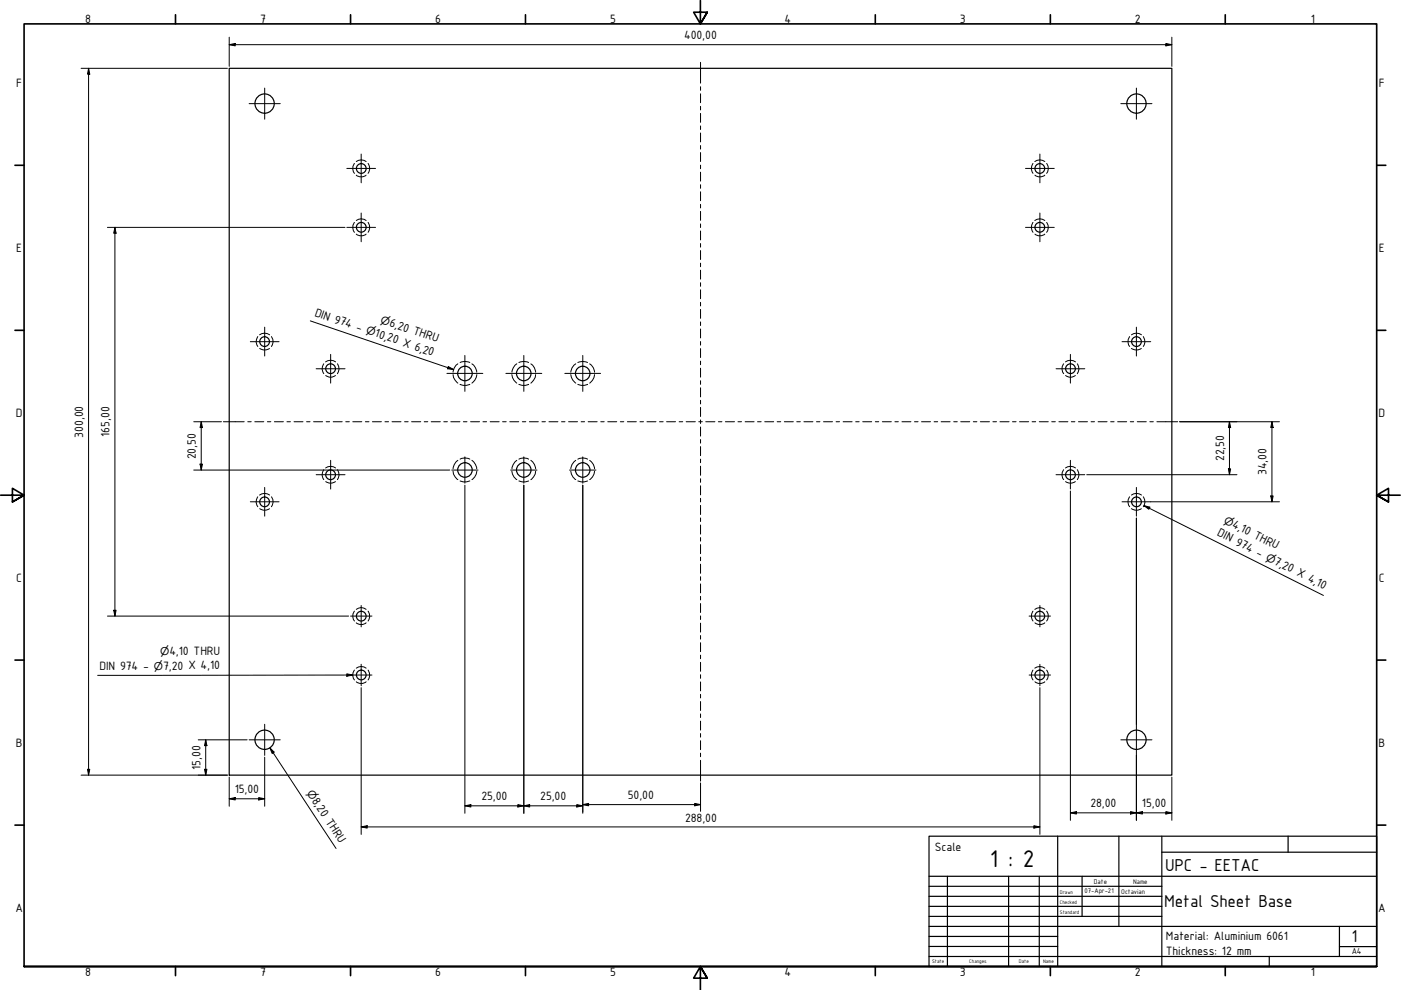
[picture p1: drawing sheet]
<svg xmlns="http://www.w3.org/2000/svg" width="297mm" height="210mm" viewBox="0 0 297 210" stroke-linecap="round" stroke-linejoin="round" font-family="sans-serif">
<g fill="none" stroke="#000" stroke-width=".21">
<path d="M17.2 14.5h31M18.8 14.5l.2 1.2h-.4zM18.8 14.5v149.8M48.6 9.5l1.3-.3v.5zM48.6 9.5h199.9M48.6 7.9v6.2M56.1 18.7v6.6M148.5 13.2v4.4M148.5 18.4v.8M148.5 19.9v1.9M240.9 18.7v6.6M247.2 9.2l1.3 .3-1.3 .2z"/>
<path d="M248.5 7.9v6.2M52.8 22h6.6M73.5 35.7h6.1M75.2 34.7a1.64 1.64 0 0 0 0 2.1M75.5 34.3a1.74 1.74 0 0 1 2.1 0M75.5 37.1a1.65 1.65 0 0 0 2.1 0M76.6 32.7v6.1M78 34.7a1.77 1.77 0 0 1 0 2.1M148.5 22.5v.8M148.5 24v1.9M148.5 26.7v.8M148.5 28.2v1.9"/>
<path d="M148.5 30.9v.7M148.5 32.3v2M148.5 35v.8M148.5 36.5v1.9M148.5 39.2v.7M217.4 35.7h6.1M219 34.7a1.77 1.77 0 0 0 0 2.1M219.4 34.3a1.79 1.79 0 0 1 2.1 0M219.4 37.1a1.63 1.63 0 0 0 2.1 0M220.5 32.7v6.1M221.9 34.7a1.64 1.64 0 0 1 0 2.1M237.6 22h6.6"/>
<path d="M22.8 48.2h50.4M24.4 48.2l.2 1.2h-.5zM24.4 48.2v82.4M73.5 48.2h6.1M75.2 47.2a1.64 1.64 0 0 0 0 2.1M75.5 46.7a1.75 1.75 0 0 1 2.1 0M75.5 49.6a1.65 1.65 0 0 0 2.1 0M76.6 45.2v6.1M78 47.2a1.77 1.77 0 0 1 0 2.1M148.5 40.7v1.9M148.5 43.3v.8M148.5 44.8v1.9"/>
<path d="M148.5 47.5v.7M148.5 49v1.9M148.5 51.6v.8M148.5 53.1v1.9M148.5 55.8v.8M148.5 57.3v1.9M148.5 59.9v.8M217.4 48.2h6.1M219 47.2a1.77 1.77 0 0 0 0 2.1M219.4 46.7a1.79 1.79 0 0 1 2.1 0M219.4 49.6a1.63 1.63 0 0 0 2.1 0M220.5 45.2v6.1"/>
<path d="M221.9 47.2a1.64 1.64 0 0 1 0 2.1M53.1 72.4h6.1M54.7 71.4a1.81 1.81 0 0 0 0 2.1M55 71a1.79 1.79 0 0 1 2.2 0M55.1 73.9a1.72 1.72 0 0 0 2 0M56.1 69.4v6.1M57.5 71.4a1.67 1.67 0 0 1 0 2.1M65.8 68l30.4 10.3M67 78.2h6.2M68.6 77.1a1.77 1.77 0 0 0 0 2.1M69 76.7a1.79 1.79 0 0 1 2.2 0M69.1 79.6a1.6 1.6 0 0 0 2 0"/>
<path d="M70.1 75.1v6.1M71.5 77.1a1.77 1.77 0 0 1 0 2.1M94.8 79.2h7.6M95 77.7l1.2 .6-1.3-.1zM96.1 79.4a2.63 2.63 0 0 0 1 1.8M97.1 77.1a2.31 2.31 0 0 0-1 1.8M97.5 76.9a2.5 2.5 0 0 1 2.1 0M98.6 75.4v7.6M100.1 77.1a2.32 2.32 0 0 1 1 1.8M101.1 79.4a2.49 2.49 0 0 1-1 1.8M107.3 79.2h7.6M108.5 79.4a2.49 2.49 0 0 0 1.1 1.8"/>
<path d="M109.6 77.1a2.32 2.32 0 0 0-1 1.8M110 76.9a2.5 2.5 0 0 1 2.1 0M111.1 75.4v7.6M112.6 77.1a2.32 2.32 0 0 1 1 1.8M113.6 79.4a2.63 2.63 0 0 1-1 1.8M119.8 79.2h7.5M121 79.4a2.49 2.49 0 0 0 1.1 1.8M122.1 77.1a2.24 2.24 0 0 0-1.1 1.8M122.5 76.9a2.5 2.5 0 0 1 2.1 0M123.6 75.4v7.6M125 77.1a2.24 2.24 0 0 1 1.1 1.8M126.1 79.4a2.49 2.49 0 0 1-1.1 1.8"/>
<path d="M148.5 61.4v1.9M148.5 64.1v.8M148.5 65.6v1.9M148.5 68.3v.7M148.5 69.7v2M148.5 72.4v.8M148.5 73.9v1.9M148.5 76.6v.7M148.5 78.1v1.9M223.9 78.2h6.1M225.5 77.1a1.64 1.64 0 0 0 0 2.1M225.9 76.7a1.79 1.79 0 0 1 2.1 0"/>
<path d="M225.9 79.6a1.6 1.6 0 0 0 2.1 0M226.9 75.1v6.1M228.4 77.1a1.77 1.77 0 0 1 0 2.1M237.9 72.4h6.1M239.5 71.4a1.67 1.67 0 0 0 0 2.1M239.9 71a1.79 1.79 0 0 1 2.1 0M239.9 73.9a1.78 1.78 0 0 0 2.1 0M240.9 69.4v6.1M242.4 71.4a1.81 1.81 0 0 1 0 2.1M41.1 89.4h5.8M41.1 99.7h28.9M42.4 98.4h.5l-.2 1.3z"/>
<path d="M42.7 89.4l.2 1.3h-.5zM42.7 89.4v10.3M47.4 89.4h4.4M52.5 89.4h.8M54 89.4h1.9M56.7 89.4h.7M58.2 89.4h1.9M60.8 89.4h.8M62.3 89.4h1.9M65 89.4h.7M66.5 89.4h1.9M68.6 99.6a1.77 1.77 0 0 0 0 2.1"/>
<path d="M69 99.2a1.79 1.79 0 0 1 2.2 0M69.2 89.4h.7M70.1 97.6v6.1M70.1 99.7h25.3M70.6 89.4h1.9M71.5 99.6a1.77 1.77 0 0 1 0 2.1M73.3 89.4h.8M74.8 89.4h1.9M77.5 89.4h.7M79 89.4h1.9M81.6 89.4h.8M83.1 89.4h1.9"/>
<path d="M85.8 89.4h.7M87.3 89.4h1.9M89.9 89.4h.8M91.4 89.4h2M94.1 89.4h.8M95.6 89.4h1.9M95.8 99.7h5.6M96.1 99.9a2.44 2.44 0 0 0 1 1.8M97.1 97.6a2.45 2.45 0 0 0-1 1.8M97.5 81.5a2.24 2.24 0 0 0 2.1 0M97.5 97.3a2.22 2.22 0 0 1 2.1 0M98.2 89.4h.8"/>
<path d="M98.6 96.9v5.6M99.8 89.4h1.9M100.1 97.6a2.45 2.45 0 0 1 1 1.8M101.1 99.9a2.33 2.33 0 0 1-1 1.8M102.4 89.4h.8M103.9 89.4h1.9M106.6 89.4h.7M108.1 89.4h1.9M108.3 99.7h5.6M108.5 99.9a2.33 2.33 0 0 0 1.1 1.8M109.6 97.6a2.45 2.45 0 0 0-1 1.8M110 81.5a2.28 2.28 0 0 0 2.1 0"/>
<path d="M110 97.3a2.22 2.22 0 0 1 2.1 0M110.7 89.4h.8M111.1 96.9v5.6M112.2 89.4h1.9M112.6 97.6a2.45 2.45 0 0 1 1 1.8M113.6 99.9a2.44 2.44 0 0 1-1 1.8M114.9 89.4h.7M116.4 89.4h1.9M119.1 89.4h.7M120.5 89.4h1.9M120.7 99.7h5.7M121 99.9a2.33 2.33 0 0 0 1.1 1.8"/>
<path d="M122.1 97.6a2.37 2.37 0 0 0-1.1 1.8M122.5 97.3a2.22 2.22 0 0 1 2.1 0M122.5 81.5a2.28 2.28 0 0 0 2.1 0M123.2 89.4h.7M123.6 96.9v5.6M124.7 89.4h1.9M125 97.6a2.37 2.37 0 0 1 1.1 1.8M126.1 99.9a2.33 2.33 0 0 1-1.1 1.8M127.4 89.4h.7M128.9 89.4h1.9M131.5 89.4h.8M133 89.4h1.9"/>
<path d="M135.7 89.4h.7M137.2 89.4h1.9M139.8 89.4h.8M141.3 89.4h1.9M144 89.4h.8M145.5 89.4h1.9M148.1 89.4h.8M148.5 80.7v.8M148.5 82.2v2M148.5 84.9v.7M148.5 86.4v1.9M148.5 89v.8"/>
<path d="M148.5 90.5v2M148.5 93.2v.8M148.5 94.7v1.9M148.5 97.3v.8M148.5 98.8v2M149.6 89.4h2M152.3 89.4h.8M153.8 89.4h1.9M156.5 89.4h.7M158 89.4h1.9M160.6 89.4h.8M162.1 89.4h1.9"/>
<path d="M164.8 89.4h.7M166.3 89.4h1.9M168.9 89.4h.8M170.4 89.4h2M173.1 89.4h.7M174.6 89.4h1.9M177.3 89.4h.7M178.8 89.4h1.9M181.4 89.4h.8M182.9 89.4h1.9M185.6 89.4h.7M187.1 89.4h1.9"/>
<path d="M189.7 89.4h.8M191.2 89.4h1.9M193.9 89.4h.8M195.4 89.4h1.9M198 89.4h.8M199.5 89.4h1.9M202.2 89.4h.8M203.7 89.4h1.9M206.4 89.4h.7M207.8 89.4h2M210.5 89.4h.8M212 89.4h1.9"/>
<path d="M214.7 89.4h.7M216.2 89.4h1.9M218.8 89.4h.8M220.3 89.4h2M223 89.4h.7M224.5 89.4h1.9M225.5 99.6a1.64 1.64 0 0 0 0 2.1M225.9 99.2a1.79 1.79 0 0 1 2.1 0M226.9 97.6v6.1M227.1 89.4h.8M228.4 99.6a1.77 1.77 0 0 1 0 2.1M228.7 89.4h1.9"/>
<path d="M231.3 89.4h.8M232.8 89.4h1.9M235.5 89.4h.7M237 89.4h1.9M239.6 89.4h.8M241.1 89.4h1.9M243.8 89.4h.7M245.3 89.4h4.4M250.1 89.4h21.2M260.4 99.4h.5l-.2 1.2zM260.7 89.4l.2 1.3h-.5zM260.7 89.4v11.2"/>
<path d="M269.7 89.4l.2 1.3h-.5zM269.7 89.4v17M53.1 106.4h6.1M54.7 105.3a1.77 1.77 0 0 0 0 2.1M55 105a1.79 1.79 0 0 1 2.2 0M55.1 107.8a1.72 1.72 0 0 0 2 0M56.1 103.3v6.1M57.5 105.3a1.64 1.64 0 0 1 0 2.1M67 100.6h6.2M69.1 102.1a1.72 1.72 0 0 0 2 0M97.5 102a2.62 2.62 0 0 0 2.1 0M98.6 102.9v69.5"/>
<path d="M110 102a2.62 2.62 0 0 0 2.1 0M111.1 102.9v69.5M122.5 102a2.62 2.62 0 0 0 2.1 0M123.6 102.9v69.5M148.5 101.5v.8M148.5 103v1.9M148.5 105.7v.7M148.5 107.2v1.9M148.5 109.8v.8M148.5 111.3v1.9M148.5 114v.7M148.5 115.5v1.9"/>
<path d="M148.5 118.1v.8M148.5 119.6v2M223.9 100.6h6.1M225.9 102.1a1.72 1.72 0 0 0 2.1 0M226.9 104.1v69.8M230.4 100.6h31.9M237.9 106.4h33.4M239.5 105.3a1.64 1.64 0 0 0 0 2.1M239.9 105a1.79 1.79 0 0 1 2.1 0M239.9 107.8a1.78 1.78 0 0 0 2.1 0M240.9 103.3v6.1M240.9 109.8v64.1"/>
<path d="M242.4 105.3a1.77 1.77 0 0 1 0 2.1M242.6 107.2l1.2 .3-.2 .5zM242.6 107.2l38 19M269.4 105.2h.5l-.2 1.2zM22.8 130.6h51.1M24.1 129.4h.5l-.2 1.2zM74.3 130.6h4.6M75.2 129.6a1.64 1.64 0 0 0 0 2.1M75.5 129.2a1.63 1.63 0 0 1 2.1 0M75.5 132.1a1.65 1.65 0 0 0 2.1 0M76.6 128.4v4.5M78 129.6a1.77 1.77 0 0 1 0 2.1"/>
<path d="M148.5 122.3v.7M148.5 123.8v1.9M148.5 126.4v.8M148.5 128v1.9M148.5 130.6v.8M148.5 132.1v1.9M148.5 134.8v.7M148.5 136.3v1.9M148.5 138.9v.8M218.2 130.6h4.5M219 129.6a1.77 1.77 0 0 0 0 2.1M219.4 129.2a1.67 1.67 0 0 1 2.1 0"/>
<path d="M219.4 132.1a1.63 1.63 0 0 0 2.1 0M220.5 128.4v4.5M221.9 129.6a1.64 1.64 0 0 1 0 2.1M42 156.9h10.4M43.6 156.9l.3 1.2h-.5zM43.6 156.9v7.4M52.8 156.9h6.6M56.1 153.6v6.6M57.2 158.6l.9 .9-.4 .2zM57.2 158.6l14 21.3M73.5 142.9l1.3 .2-1.3 .3zM75.2 142.1a1.64 1.64 0 0 0 0 2.1"/>
<path d="M75.5 141.7a1.74 1.74 0 0 1 2.1 0M75.5 144.6a1.65 1.65 0 0 0 2.1 0M76.6 140.8v4.6M76.6 145.8v31.1M78 142.1a1.77 1.77 0 0 1 0 2.1M78.9 143.1l-58.2 .1M148.5 140.4v1.9M148.5 143.1v.7M148.5 144.6v1.9M148.5 147.2v.8M148.5 148.7v1.9M148.5 151.4v.7"/>
<path d="M148.5 152.9v1.9M148.5 155.5v.8M148.5 157.1v1.9M148.5 159.7v.7M218.2 143.1h4.5M219 142.1a1.77 1.77 0 0 0 0 2.1M219.4 141.7a1.79 1.79 0 0 1 2.1 0M219.4 144.6a1.63 1.63 0 0 0 2.1 0M220.5 140.8v4.6M220.5 145.8v31.1M221.9 142.1a1.64 1.64 0 0 1 0 2.1M237.6 156.9h6.6"/>
<path d="M17.2 164.3h31M18.6 163.1h.4l-.2 1.2zM43.4 163.1h.5l-.3 1.2zM48.6 169.4l1.3-.3v.5zM48.6 164.8v6.1M48.6 169.4h7.5M54.8 169.1l1.3 .3-1.3 .2zM56.1 160.5v10.4M76.6 175.3l1.2-.2v.5zM76.6 175.3h143.9M98.6 170.9l1.2-.3v.5zM98.6 170.9h25"/>
<path d="M109.8 170.6l1.3 .3-1.3 .2zM111.1 170.9l1.2-.3v.5zM122.3 170.6l1.3 .3-1.3 .2zM123.6 170.6l1.2-.3v.6zM123.6 170.6h24.9M147.3 170.3l1.2 .3-1.2 .3zM148.5 161.2v4.4M148.5 166v6M219.2 175.1l1.3 .2-1.3 .3zM226.9 172.3l1.3-.2v.5zM226.9 172.3h21.6M239.7 172.1l1.2 .2-1.2 .3z"/>
<path d="M240.9 172.3l1.3-.2v.5zM247.2 172.1l1.3 .2-1.3 .3zM248.5 164.8v9.1"/>
</g>
<g fill="none" stroke="#000" stroke-width=".25">
<path d="M48.6 14.5h199.9v149.8h-199.9zM197 177.3h94.9v27.6h-94.9zM224.3 177.3v27.6M237.2 177.3v19.1M246.3 177.3v27.6M273.1 177.3v3.4M197 187.9h49.3M197 190h49.3M197 192.2h49.3M197 194.3h49.3M197 196.4h94.9M197 198.5h27.3"/>
<path d="M197 185.8h94.9M200.9 185.8v19.1M213.8 185.8v19.1M220.3 185.8v19.1M229.4 185.8v8.5M246.3 180.7h45.6M284 196.4v6.4M197 200.7h27.3M197 202.8h94.9M269.1 202.8v2.1M284 200.7h7.9"/>
<circle cx="56.1" cy="22" r="2.05"/>
<circle cx="76.6" cy="35.7" r="1.03"/>
<circle cx="220.5" cy="35.7" r="1.03"/>
<circle cx="241" cy="22" r="2.05"/>
<circle cx="76.6" cy="48.2" r="1.03"/>
<circle cx="220.5" cy="48.2" r="1.03"/>
<circle cx="56.1" cy="72.4" r="1.03"/>
<circle cx="70.1" cy="78.2" r="1.03"/>
<circle cx="98.6" cy="79.2" r="1.54"/>
<circle cx="111" cy="79.2" r="1.54"/>
<circle cx="123.5" cy="79.2" r="1.54"/>
<circle cx="227" cy="78.2" r="1.03"/>
<circle cx="241" cy="72.4" r="1.03"/>
<circle cx="98.6" cy="99.6" r="1.54"/>
<circle cx="111" cy="99.6" r="1.54"/>
<circle cx="123.5" cy="99.6" r="1.54"/>
<circle cx="56.1" cy="106.4" r="1.03"/>
<circle cx="70.1" cy="100.7" r="1.03"/>
<circle cx="227" cy="100.7" r="1.03"/>
<circle cx="241" cy="106.4" r="1.03"/>
<circle cx="76.6" cy="130.6" r="1.03"/>
<circle cx="220.5" cy="130.6" r="1.03"/>
<circle cx="56.1" cy="156.8" r="2.05"/>
<circle cx="76.6" cy="143.1" r="1.03"/>
<circle cx="220.5" cy="143.1" r="1.03"/>
<circle cx="241" cy="156.8" r="2.05"/>
</g>
<g fill="none" stroke="#000" stroke-width=".35">
<path d="M37.2 3.1v2M74.3 3.1v2M111.4 3.1v2M148.5 .1v5l-1.4-2.5h2.9l-1.5 2.5 1.5-2.5M185.6 3.1v2M222.7 3.1v2M259.8 3.1v2M3.2 35h1.9M291.9 35h1.9M3.2 70h1.9M291.9 70h1.9M.1 105h5l-2.5-1.5v2.9l2.5-1.4-2.5 1.4"/>
<path d="M296.9 105h-5l2.5-1.5v2.9l-2.5-1.4 2.5 1.4M3.2 140h1.9M291.9 140h1.9M3.2 174.9h1.9M291.9 174.9h1.9M5.1 204.9v-199.8h286.8v199.8h-286.8h286.8M37.2 204.9v2M74.3 204.9v2M111.4 204.9v2M150 207.4l-1.5-2.5 1.5 2.5h-2.9l1.4-2.5v5M185.6 204.9v2M222.7 204.9v2"/>
<path d="M259.8 204.9v2"/>
</g>
<g fill="#000">
<path d="M18.8 14.5l.2 1.2h-.4z" fill-rule="evenodd"/>
<path d="M48.6 9.5l1.3-.3v.5z" fill-rule="evenodd"/>
<path d="M247.2 9.2l1.3 .3-1.3 .2z" fill-rule="evenodd"/>
<path d="M24.4 48.2l.2 1.2h-.5z" fill-rule="evenodd"/>
<path d="M95 77.7l1.2 .6-1.3-.1z" fill-rule="evenodd"/>
<path d="M42.4 98.4h.5l-.2 1.3z" fill-rule="evenodd"/>
<path d="M42.7 89.4l.2 1.3h-.5z" fill-rule="evenodd"/>
<path d="M260.4 99.4h.5l-.2 1.2z" fill-rule="evenodd"/>
<path d="M260.7 89.4l.2 1.3h-.5z" fill-rule="evenodd"/>
<path d="M269.7 89.4l.2 1.3h-.5z" fill-rule="evenodd"/>
<path d="M242.6 107.2l1.2 .3-.2 .5z" fill-rule="evenodd"/>
<path d="M269.4 105.2h.5l-.2 1.2z" fill-rule="evenodd"/>
<path d="M24.1 129.4h.5l-.2 1.2z" fill-rule="evenodd"/>
<path d="M43.6 156.9l.3 1.2h-.5z" fill-rule="evenodd"/>
<path d="M57.2 158.6l.9 .9-.4 .2z" fill-rule="evenodd"/>
<path d="M73.5 142.9l1.3 .2-1.3 .3z" fill-rule="evenodd"/>
<path d="M18.6 163.1h.4l-.2 1.2z" fill-rule="evenodd"/>
<path d="M43.4 163.1h.5l-.3 1.2z" fill-rule="evenodd"/>
<path d="M48.6 169.4l1.3-.3v.5z" fill-rule="evenodd"/>
<path d="M54.8 169.1l1.3 .3-1.3 .2z" fill-rule="evenodd"/>
<path d="M76.6 175.3l1.2-.2v.5z" fill-rule="evenodd"/>
<path d="M98.6 170.9l1.2-.3v.5z" fill-rule="evenodd"/>
<path d="M109.8 170.6l1.3 .3-1.3 .2z" fill-rule="evenodd"/>
<path d="M111.1 170.9l1.2-.3v.5z" fill-rule="evenodd"/>
<path d="M122.3 170.6l1.3 .3-1.3 .2z" fill-rule="evenodd"/>
<path d="M123.6 170.6l1.2-.3v.6z" fill-rule="evenodd"/>
<path d="M147.3 170.3l1.2 .3-1.2 .3z" fill-rule="evenodd"/>
<path d="M219.2 175.1l1.3 .2-1.3 .3z" fill-rule="evenodd"/>
<path d="M226.9 172.3l1.3-.2v.5z" fill-rule="evenodd"/>
<path d="M239.7 172.1l1.2 .2-1.2 .3z" fill-rule="evenodd"/>
<path d="M240.9 172.3l1.3-.2v.5z" fill-rule="evenodd"/>
<path d="M247.2 172.1l1.3 .2-1.3 .3z" fill-rule="evenodd"/>
</g>
<text font-size="5.5" x="209.9" y="183.7">1 : 2</text>
<g font-size="3.9">
<text x="247" y="184.7">UPC - EETAC</text>
<text x="246.8" y="192.4">Metal Sheet Base</text>
<text x="286.6" y="199.8">1</text>
</g>
<g font-size="2.8">
<text x="18" y="4.9">8</text>
<text x="55.2" y="4.9">7</text>
<text x="92.2" y="4.9">6</text>
<text x="129.3" y="4.9">5</text>
<text x="166.4" y="4.9">4</text>
<text x="203.5" y="4.9">3</text>
<text x="240.6" y="4.9">2</text>
<text x="277.9" y="4.9">1</text>
<text x="145.1" y="8.3">400,00</text>
<text x="3.4" y="18.5">F</text>
<text x="292.3" y="18.5">F</text>
<text x="3.4" y="53.4">E</text>
<text x="292.3" y="53.4">E</text>
<text x="66.6" y="67" transform="rotate(19 66.6 67)">DIN 974 -</text>
<text x="79.3" y="71.3" transform="rotate(19 79.3 71.3)">10,20 X 6,20</text>
<text x="82.4" y="69.1" transform="rotate(19 82.4 69.1)">6,20 THRU</text>
<text x="3.4" y="88.4">D</text>
<text x="292.3" y="88.4">D</text>
<text x="17.6" y="92.8" transform="rotate(-90 17.6 92.8)">300,00</text>
<text x="23.2" y="92.6" transform="rotate(-90 23.2 92.6)">165,00</text>
<text x="41.5" y="97.4" transform="rotate(-90 41.5 97.4)">20,50</text>
<text x="259.5" y="97.8" transform="rotate(-90 259.5 97.8)">22,50</text>
<text x="268.5" y="100.7" transform="rotate(-90 268.5 100.7)">34,00</text>
<text x="257.9" y="113.5" transform="rotate(27 257.9 113.5)">DIN 974 -</text>
<text x="261.1" y="111.7" transform="rotate(27 261.1 111.7)">4,10 THRU</text>
<text x="270" y="119.6" transform="rotate(27 270 119.6)">7,20 X 4,10</text>
<text x="3.4" y="123.4">C</text>
<text x="292.3" y="123.4">C</text>
<text x="21.1" y="142">DIN 974 -</text>
<text x="34.6" y="142">7,20 X 4,10</text>
<text x="35.9" y="138.9">4,10 THRU</text>
<text x="3.4" y="158.3">B</text>
<text x="292.3" y="158.3">B</text>
<text x="42.5" y="163.2" transform="rotate(-90 42.5 163.2)">15,00</text>
<text x="49.8" y="168.2">15,00</text>
<text x="66" y="169.7" transform="rotate(57 66 169.7)">8,20 THRU</text>
<text x="102.1" y="169.7">25,00</text>
<text x="114.6" y="169.7">25,00</text>
<text x="133.1" y="169.5">50,00</text>
<text x="231.2" y="171.2">28,00</text>
<text x="242.1" y="171.2">15,00</text>
<text x="145.3" y="174.2">288,00</text>
<text x="198.2" y="180.3">Scale</text>
<text x="3.3" y="193.3">A</text>
<text x="292.2" y="193.3">A</text>
<text x="247.2" y="199.3">Material: Aluminium 6061</text>
<text x="247.2" y="202.4">Thickness: 12 mm</text>
<text x="18" y="206.9">8</text>
<text x="55.2" y="206.9">7</text>
<text x="92.2" y="206.9">6</text>
<text x="129.3" y="206.9">5</text>
<text x="166.4" y="206.9">4</text>
<text x="203.5" y="206.9">3</text>
<text x="240.6" y="206.9">2</text>
<text x="277.9" y="206.9">1</text>
</g>
<g font-size="2.3">
<text x="77.5" y="70.7" transform="rotate(19 77.5 70.7)">⌀</text>
<text x="80.5" y="68.5" transform="rotate(19 80.5 68.5)">⌀</text>
<text x="259.3" y="110.8" transform="rotate(27 259.3 110.8)">⌀</text>
<text x="268.3" y="118.7" transform="rotate(27 268.3 118.7)">⌀</text>
<text x="32.6" y="142">⌀</text>
<text x="33.9" y="138.9">⌀</text>
<text x="65" y="168.1" transform="rotate(57 65 168.1)">⌀</text>
</g>
<text font-size="2" x="286.6" y="202.4">A4</text>
<g font-size="1.6">
<text x="229.9" y="189.3">07-Apr-21</text>
<text x="231.9" y="187.4">Date</text>
<text x="237.7" y="189.5">Octavian</text>
<text x="240.2" y="187.4">Name</text>
</g>
<g font-size="1.2">
<text x="224.7" y="189.5">Drawn</text>
<text x="224.7" y="191.7">Checked</text>
<text x="224.7" y="193.8">Standard</text>
<text x="197.6" y="204.2">State</text>
<text x="205.5" y="204.1">Changes</text>
<text x="216" y="204.2">Date</text>
<text x="221.1" y="204.2">Name</text>
</g>
</svg>
